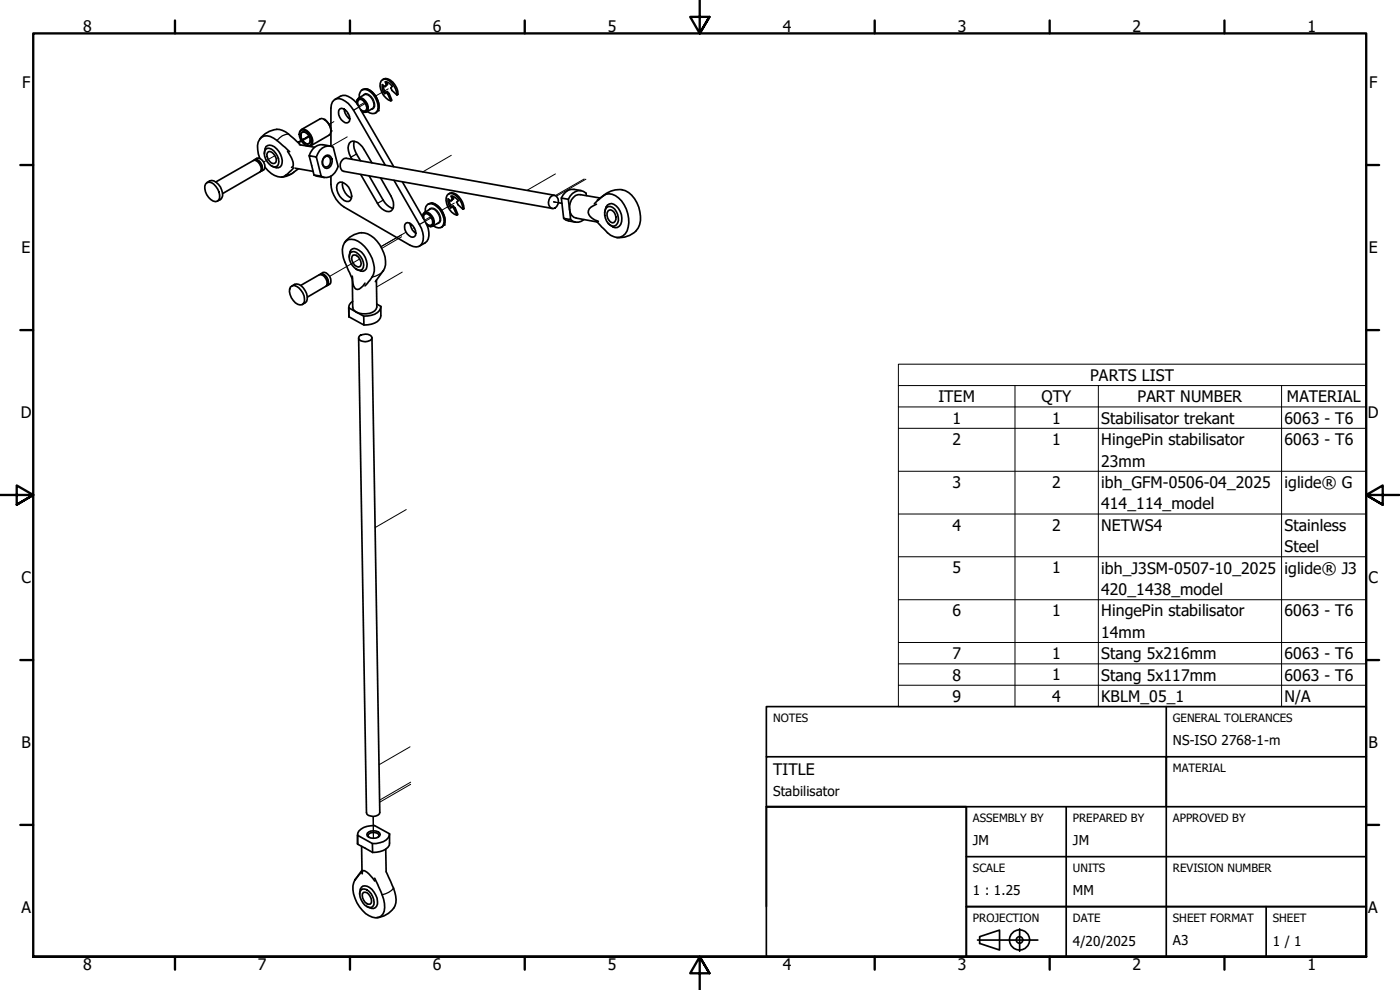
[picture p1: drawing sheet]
<svg xmlns="http://www.w3.org/2000/svg" width="420mm" height="297mm" viewBox="0 0 420 297" stroke-linecap="round" stroke-linejoin="round" font-family="sans-serif">
<!-- layer: Tweak Trail (ISO) -->
<g fill="none" stroke="#000" stroke-width=".3">
<path d="M100.2 36.5l-1.5 .8 .5-.2M104.5 34l-.4 .2M109.5 30.7l-1.9 1.1M109.7 31l-1.9 1.1M116.5 26.7l-3.8 2.1M82.5 46.7l-3.4 1.9M92.7 40.8l-3.3 1.9 3.3-1.9M92.7 40.8l-3.3 1.9M92.8 41.1l-3.1 1.8M104.2 41.1l-4.9 2.8M135.4 46.6l-8.6 5M166.7 52.2l-8.6 4.9"/>
<path d="M175.3 53.7l-8.6 5M175.8 53.8l-8.8 5.1M107.9 77.7l-9 5.2M120.5 71l-5.9 3.5M121.8 69.7l-7.5 4.3 6.2-3.5M124.3 68.3l-.3 .2M129.3 65l-1.9 1.1M129.5 65.3l-1.9 1.1M136.3 60.9l-3.8 2.2M166.1 60.6l2.6 .4M120.7 81.6l-7.7 4.6M121.9 152.9l-9.3 5.4"/>
<path d="M123.1 224.1l-9.4 5.4M123.3 235.3l-9.4 5.4M123.3 234.7l-9.4 5.4M112 245l.1 6.5"/>
</g>
<!-- layer: Visible (ISO) -->
<g fill="none" stroke="#000" stroke-width=".51">
<path d="M89.9 39.6a1.26 1.26 0 0 1 2.2-.4 3.6 3.6 0 0 1 1.4 4.3l-.3 .3h-.8M90.2 39.2a1.63 1.63 0 0 1 2.3 .7 2.76 2.76 0 0 1 .5 3.8 3.2 3.2 0 0 1-3.2-3.4zM90.4 40l.3-.3a2.35 2.35 0 0 1 2.3 3.1l-.3 .3a2.35 2.35 0 0 1-2.3-3.1zM90.5 38.8l5.4-3.1a1.85 1.85 0 0 1 2.3 .9 2.84 2.84 0 0 1 .5 4l-5.4 3.1M91.7 39.7l-.5-.2-.5 .2a2.37 2.37 0 0 0 1.6 3.5l.7-.4 .1-.6M97.3 35.9a4.3 4.3 0 0 1 2 3.4M100.5 29.8a3.7 3.7 0 0 1 5.8 .3l.8 .9 11.1 19M103.3 32.8a3.7 3.7 0 0 0 1.7 2.9l-.1 .6-.3 .4a1.62 1.62 0 0 1-2.2-.8 2.67 2.67 0 0 1-.4-3.2 2.01 2.01 0 0 1 2.6 1.5l.4 1.5M107.1 31.1l.2-1.2a1.3 1.3 0 0 1 1.9 .3 2.67 2.67 0 0 1 .8 3.2l-.9 .2-.6-.3M107.2 30.1l.4-.7a2.73 2.73 0 0 1 2.9 3.3l-.1 .6-.4 .3h-.8M107.3 31.4v-.7l.4-.9a2.39 2.39 0 0 1 2.3 3.1l-.7 .6-1-.6a1.09 1.09 0 0 0 1.6 .2M107.8 29.3a1.81 1.81 0 0 1 .5-2.1 1.81 1.81 0 0 1 2.2-.1 6 6 0 0 1 2.8 6 1.79 1.79 0 0 1-3.1 .4"/>
<path d="M108.1 29.8l-.7 .4v1.2M108.6 27a2.73 2.73 0 0 1 3.7 1.3 4.6 4.6 0 0 1 1 5l-.7 .6M109.3 28.4l-1.7 1M109.7 26.7h.1M109.7 26.7a5.3 5.3 0 0 1 3.8 6.5M111.7 32.6l-1.7 1M114.8 23.9a1.75 1.75 0 0 1 2.4 .2 5.5 5.5 0 0 1 2.2 4.2l-.3 .2M115 25.6l.7 2.3M115.5 26l.5-.4-.5 .4-.8-.6a3.2 3.2 0 0 0 .7 2.7l.9-.6 .5 .6M115.9 27.7l.5 .5M116 24.6l.3 .8-.3 .2-.4-1a2.59 2.59 0 0 1 2.1 1.3l-.4 .5 .3 .7 1.5 1.4M116.4 28.2l.4-.1 .8 2-.3 .2z"/>
<path d="M119.1 28.5a5.2 5.2 0 0 0-3.7-4.8 1.65 1.65 0 0 0-1.4 2.1 5.3 5.3 0 0 0 3.3 4.5M61.7 55.2a1.6 1.6 0 0 1 2.4 0 4.4 4.4 0 0 1 1.6 4.8 1.55 1.55 0 0 1-2.5-.1 4.2 4.2 0 0 1-1.5-4.7zM62.1 54.8a2.18 2.18 0 0 1 3.5 .6 3.3 3.3 0 0 1 .6 4.5l-.9 .4M64.8 54.6l11.2-6.4a1.94 1.94 0 0 1 2.3 1.8l.1 .7-.4 .9-11.2 6.5M76.2 48.1a1.98 1.98 0 0 1 2.5 2.1v.6l-.5 .7M76.4 47.9a1.89 1.89 0 0 1 2-.2 1.89 1.89 0 0 1 1 1.7v1.2l-1 .8M76.5 48.1a2.27 2.27 0 0 1 2.1 2.8l-.3 .3M78 41.8a7 7 0 0 1 5.9-3 11.5 11.5 0 0 1 4.9 3.4l1.4 1.3M79.5 50.2a5.8 5.8 0 0 0 5.6 2.8l1.2-.8 1.8-1.9M79.6 44.6a1.62 1.62 0 0 1 2.8-.5 5.3 5.3 0 0 1 2.1 5.5l-1 .7h-.6M79.6 44.5l-.2 1.6M79.8 44.8a1.71 1.71 0 0 1 2.4 .5 3.8 3.8 0 0 1 1.1 4.5 1.7 1.7 0 0 1-2.4-.5 3.6 3.6 0 0 1-1.1-4.5z"/>
<path d="M80.3 45.8l.3-.3a2.46 2.46 0 0 1 2.2 3.2l-.4 .3a2.39 2.39 0 0 1-2.1-3.2zM81.5 49.7l1.5 .6M86.3 45.4a6.2 6.2 0 0 1 1.6 4.5l-.4 .3M86.9 45.5l-3-2.7a6.1 6.1 0 0 0-4.7-2 3.4 3.4 0 0 0-1.9 4.1l.7 2.6M88.6 50.5l5.4 .9M89.5 50.7a8.5 8.5 0 0 1-5 2.5M89.9 43.4l4.5 .8M92.8 46.7l2.1 .4 1.5 5.8-2.2-.4zM94.2 52.5l3.1 .8M94.9 47.1a3.7 3.7 0 0 1 5.1-2.9l1.5 5.8a3.7 3.7 0 0 1-5.1 2.9M97.2 47.2a1.42 1.42 0 0 1 1.8-.5 1.42 1.42 0 0 1 .7 1.8 1.8 1.8 0 0 1-2.2 1.9 2.23 2.23 0 0 1-.3-3.2zM97.6 47l.5-.2a1.67 1.67 0 0 1 1.1 1.9 1.67 1.67 0 0 1-1.6 1.4 1.87 1.87 0 0 1 0-3.1z"/>
<path d="M99.1 43.8a4.4 4.4 0 0 0-6.3 2.9M99.3 52.9a9.4 9.4 0 0 0 4 9.3l19.8 11.4a2.36 2.36 0 0 0 2.4 .4 2.36 2.36 0 0 0 1.5-2 7.1 7.1 0 0 0-1.1-4.6l-7.7-13.3M99.3 43.9v-11.5a2.47 2.47 0 0 1 1.4-2.6 2.47 2.47 0 0 1 2.9 .5l.9 .7 1.6 2.1 9.5 16.5M101.5 55a1.8 1.8 0 0 1 2.5 .5 4 4 0 0 1 1.1 4.7 1.84 1.84 0 0 1-2.5-.6 3.8 3.8 0 0 1-1.1-4.6zM102.8 54.7a4.7 4.7 0 0 0 2.7 4.7M105.7 47.8a5 5 0 0 1-.9-4.8 1.71 1.71 0 0 1 2.5-.3l1.4 1.3 2.9 4.9M106.3 42.4a4.8 4.8 0 0 0 .7 3.8l1.2 2M108.3 52.4l5 8.6a3.7 3.7 0 0 0 4 2.4 3.6 3.6 0 0 0 0-4.7l-3.1-5.3M110.8 52.8l4.2 7.3a5.1 5.1 0 0 0 2.9 2.4M120.8 54.6l6.8 11.8a5.8 5.8 0 0 1 .5 6l-2.2 1.4M134.6 58.2a2.1 2.1 0 0 1 3.1 .8 5.6 5.6 0 0 1 1.6 3.6l-.4 .2M134.8 59.9l.7 2.3"/>
<path d="M135.8 58.9l.3 .8-.3 .2-.4-1a2.81 2.81 0 0 1 2.1 1.3l-.5 .5 .4 .7 1.5 1.4M165.1 59.2a1.4 1.4 0 0 1 1.8-.4 1.4 1.4 0 0 1 .7 1.7 1.56 1.56 0 0 1-.7 1.8 1.56 1.56 0 0 1-1.9-.3 2.43 2.43 0 0 1 .1-2.8zM166.4 58.6l-62.5-11.1a2.1 2.1 0 0 0-1.8 1.7 2.1 2.1 0 0 0 1.1 2.2l62.5 11.1M168.5 59.4l2.1 .4 .7 6.1-2.1-.4zM174.4 57.2a4.2 4.2 0 0 0-5.4 1.2l-.5 1M176 58.7l-.1-.7a3.1 3.1 0 0 0-4.8 .8l-.5 1M180.1 59.4l-5.9-1a3.5 3.5 0 0 0-3.3 4.5 2.58 2.58 0 0 0 2.1 2.6l6.2 1.1M186.7 56.9a8.2 8.2 0 0 1 5.5 8 5.5 5.5 0 0 1-1.3 4.4M186.7 56.9a7.2 7.2 0 0 0-5.2 1.5l-2.2 1.7M105 75.6a1.54 1.54 0 0 1 1.2-1.1 1.54 1.54 0 0 1 1.6 .6 5.1 5.1 0 0 1 2.1 5.6l-.9 .7-.7-.1M105.1 75.5l-.3 1.6M105.2 75.8a1.7 1.7 0 0 1 2.4 .4 3.8 3.8 0 0 1 1.2 4.6 1.7 1.7 0 0 1-2.4-.5 3.7 3.7 0 0 1-1.2-4.5z"/>
<path d="M105.9 76.6a2.34 2.34 0 0 1 2.1 3.4 2.27 2.27 0 0 1-2.3-3.1zM108.5 69.8a8 8 0 0 1 6.7 6.1 5.6 5.6 0 0 1-.1 5.4l-2.5 3.2M108.5 69.8a7.2 7.2 0 0 0-5.1 3M123.1 67a4.1 4.1 0 0 0 1.7 3l-.1 .6-.3 .4a1.62 1.62 0 0 1-2.2-.8 2.67 2.67 0 0 1-.4-3.2 2.01 2.01 0 0 1 2.6 1.5l.4 1.5M126.9 65.1l.2-1a2.21 2.21 0 0 1 2.8 2l.1 1.3-.3 .4-1 .1-.6-.4M127 64.4l.4-.7a2.73 2.73 0 0 1 2.9 3.3l-.6 .9h-.7M127.6 63.6a1.91 1.91 0 0 1 1-2.4 1.91 1.91 0 0 1 2.5 .8 5.5 5.5 0 0 1 2 5.4 1.5 1.5 0 0 1-2.3 .8l-.8-.5M127.8 64.1l-.6 .4-.1 1.1 .1-1.2 .4-.3a2.46 2.46 0 0 1 2.2 3.2l-.8 .4-1-.5M128 67.1l1 .6 .7-.3M128.5 61.3a2.73 2.73 0 0 1 3.6 1.3 4.6 4.6 0 0 1 1.1 5l-.7 .6M129.1 62.7l-1.7 1M129.5 60.9a5.3 5.3 0 0 1 3.8 6.6"/>
<path d="M131.5 66.9l-1.6 1M135.3 60.3l.5-.4-.5 .4-.8-.6a3.5 3.5 0 0 0 .8 2.7l.7-.6 .6 .5M135.7 62l.5 .5M136.2 62.5l.4-.2 .8 2.1-.3 .2zM138.9 62.8a5.2 5.2 0 0 0-3.7-4.8 1.65 1.65 0 0 0-1.3 2.1 5.3 5.3 0 0 0 3.2 4.5M169.2 65.5l.6 .5 2.9 .7M171.3 65.9a2.9 2.9 0 0 0 4 0M178.4 61.1l1.3-1.2a3.7 3.7 0 0 1 6-.5 9.5 9.5 0 0 1 2.5 9.9 3.2 3.2 0 0 1-4.9 1.3l-4.4-4.3M179 61.3a3.1 3.1 0 0 0-2.5 2.5 3.7 3.7 0 0 0 3.1 2.6M181.9 62.2a1.81 1.81 0 0 1 3.1-.4 4.7 4.7 0 0 1 .9 6.1l-.6 .3-1.4-.1M182 62l-.5 1.8M182.1 62.3a1.9 1.9 0 0 1 2.9 1.2 3.7 3.7 0 0 1 0 4 1.61 1.61 0 0 1-2.4-.4 4 4 0 0 1-.5-4.8z"/>
<path d="M182.4 63.4l.4-.4a2.2 2.2 0 0 1 1.8 3.4l-.4 .4a2.28 2.28 0 0 1-1.8-3.4zM182.6 67l1.5 1.1M190.9 69.3a7.2 7.2 0 0 1-5.8 1.9M87.2 86.1a1.65 1.65 0 0 1 2.5 .2 4 4 0 0 1 1.4 4.7 1.63 1.63 0 0 1-2.5-.1 4.3 4.3 0 0 1-1.4-4.8zM87.6 85.8a2.15 2.15 0 0 1 3.4 .5 4.2 4.2 0 0 1 1 4.2l-1.3 .9M90.2 85.6l5.6-3.1a2.28 2.28 0 0 1 2.4 2.5l-.1 .6-.3 .3-5.5 3.2M96 82.3a2.16 2.16 0 0 1 2.6 2.8l-.6 .7M96.2 82.2l.7-.4a2.32 2.32 0 0 1 2 3.5l-.7 .4M96.3 82.3a2.13 2.13 0 0 1 1.8 3.2M104.6 92.3l.1 2.7v-2.6M104.7 92.4l4.5 2.5v2.6l-4.5-2.5M105.7 82.9a5.3 5.3 0 0 0 1.1 3.8 1.84 1.84 0 0 0 2.2-.9l.5-.9"/>
<path d="M105.7 83.3l.2 8.9a3.2 3.2 0 0 0 4 2 3.2 3.2 0 0 0 3.2-2.1l-.1-8M105.7 83.6l-1.8-4a7.4 7.4 0 0 1-.6-6.7 2.7 2.7 0 0 1 4.1-.5 10.7 10.7 0 0 1 4.9 8.9 10 10 0 0 1-2.8 4.5M105.9 90.4a2.02 2.02 0 0 0-1.2 2M106.9 80.7l1.5 .6M113.1 91.2l1.2 .7a3.6 3.6 0 0 1-3.9 2.9l-1.2 .1M114.3 92.1v2.6a3.7 3.7 0 0 1-3.9 2.8h-1.2M107.8 101a2.86 2.86 0 0 1 3.7 0l.1 .4a2.51 2.51 0 0 1-3.8 .4zM111.6 101.3l2.4 142.5a2.42 2.42 0 0 1-3.9 .5l-2.5-142.9M107.3 250.6a3.6 3.6 0 0 1 4-2.8l1.1-.1 4.5 2.5a3 3 0 0 1-2.9 2.6l-2.2 .3M107.3 250.6l4.5 2.5v2.7l-4.5-2.5zM107.3 250.5v2.8M108.5 253.9l.1 8.1"/>
<path d="M110.2 250a2.88 2.88 0 0 1 3.7-.1l.2 .5a2.45 2.45 0 0 1-3.9 .5zM110.8 251.3l-.4-.7a2.18 2.18 0 0 1 3.3-.1l-.3 .8M115.8 254.7l.1 6.8 .4 .9a28 28 0 0 1 2.6 7.5 5.6 5.6 0 0 1-4.3 5.1l-1.5 .3M116.9 250.3v2.7a2.92 2.92 0 0 1-2.9 2.5l-2.2 .3M106.6 263.9h-.1M108.1 266.8a1.58 1.58 0 0 1 1.3-1.1 1.58 1.58 0 0 1 1.5 .6 5.3 5.3 0 0 1 2.1 5.6l-.9 .7-.7-.1M108.2 266.7l-.2 1.6M108.3 267.1a1.76 1.76 0 0 1 2.4 .3 3.9 3.9 0 0 1 1.2 4.6 2 2 0 0 1-3-1.1 3.6 3.6 0 0 1-.6-3.8zM108.6 261.4l-2 2.6M108.6 261.1l-2 2.9M108.7 262.2l.1-.8 .2-.2 .7 .2 1 .8 1.8 2.1M109.1 267.8a2.41 2.41 0 0 1 2.3 3.1l-.3 .4a2.37 2.37 0 0 1-2-3.5z"/>
<path d="M110 271.9l1.5 .6M112.5 263.5l.3 .8a21.5 21.5 0 0 1 2.6 8 2.84 2.84 0 0 1-1.4 2.8 2.84 2.84 0 0 1-3.3-.3 9.8 9.8 0 0 1-4.5-10l.4-.8"/>
</g>
<!-- layer: Visible Narrow (ISO) -->
<g fill="none" stroke="#000" stroke-width=".38">
<path d="M107.8 32.1l-1.7 1M109 28.7l.3-.5a2.1 2.1 0 0 1 2.7 1.5 2.32 2.32 0 0 1-.2 3.1h-.5M109.3 28.4a2.91 2.91 0 0 1 2.7 3.8l-.3 .4M86.6 40.2a4.8 4.8 0 0 0-3.5 1.9M88.1 51.7l-.7 .5-1.6 .4M107 46.2l-1.7 1M181.5 58.4l-.4 .3M115 60.1l-1.7 .9M127.6 66.4l-1.7 1M128.7 63a1.24 1.24 0 0 1 2-.2 3.4 3.4 0 0 1 1.3 3.9l-.9 .4M129.1 62.7a2.83 2.83 0 0 1 2.9 3.3l-.5 .9M115 81.3a5.6 5.6 0 0 1-3.4 1.9"/>
<path d="M106.6 264h.1M118.1 266.5a5.7 5.7 0 0 1-3.4 2"/>
</g>
<!-- layer: Visible (ISO) -->
<g fill="#000">
<circle cx="97.3" cy="35.9" r=".25"/>
<circle cx="99.3" cy="39.3" r=".25"/>
<circle cx="113.5" cy="33.2" r=".25"/>
<circle cx="76.5" cy="48.1" r=".25"/>
<circle cx="78.3" cy="51.2" r=".25"/>
<circle cx="129.5" cy="60.9" r=".25"/>
<circle cx="133.3" cy="67.5" r=".25"/>
<circle cx="96.3" cy="82.3" r=".25"/>
<circle cx="98.1" cy="85.5" r=".25"/>
</g>
<!-- layer: Symbol (ISO) -->
<g fill="none" stroke="#000" stroke-width=".3">
<path d="M269.6 115.7v-6.4h140.4v6.4M269.6 115.7h140.4v6.4M269.6 115.7v96.3h140.4v-89.9M304.6 115.7v96.3M329.6 115.7v96.3M384.6 115.7v96.3M269.6 122.1h140.4M269.6 128.5h140.4M269.6 141.4h140.4M269.6 154.2h140.4M269.6 167.1h140.4M269.6 179.9h140.4"/>
<path d="M269.6 192.8h140.4M269.6 199.2h140.4M269.6 205.6h140.4"/>
</g>
<!-- layer: Border (ISO) -->
<g fill="none" stroke="#000" stroke-width=".7">
<path d="M52.5 6.1v3.9M105 6.1v3.9M157.5 6.1v3.9M210 0v10l-2.9-4.9h5.8l-2.9 4.9 2.9-4.9M262.5 6.1v3.9M315 6.1v3.9M367.5 6.1v3.9M6.1 49.5h3.9M410 49.5h3.9M6.1 99h3.9M410 99h3.9M0 148.5h10l-5-2.8v5.7l5-2.9-5 2.9"/>
<path d="M420 148.5h-10l5-2.8v5.7l-5-2.9 5 2.9M6.1 198h3.9M410 198h3.9M6.1 247.5h3.9M410 247.5h3.9M10 287.1v-277.1h400v277.1h-400h400M52.5 287.1v3.8M105 287.1v3.8M157.5 287.1v3.8M212.9 292l-2.9-4.9 2.9 4.9h-5.8l2.9-4.9v9.9M262.5 287.1v3.8M315 287.1v3.8"/>
<path d="M367.5 287.1v3.8"/>
</g>
<!-- layer: Title (ISO) -->
<g fill="none" stroke="#000" stroke-width=".51">
<path d="M350 212v15.1M230 227.1v-15.1h180v15.1M230 227.1h120v14.9h-120zM350 227.1h60v14.9h-60zM230 242h60v45.1h-60zM290 257h120M320 242v45.1M350 242v45.1M410 242v30h-120v-30h-60v30M290 272h120v15.1h-120zM306 278.7v6.7M380 272v15.1"/>
<path d="M293.4 282.1h18.1M294 281l6-1.9v5.9l-6-1.9z"/>
<circle cx="306" cy="282" r="3"/>
<circle cx="306" cy="282" r=".98"/>
</g>
<g font-size="4.8">
<text x="25" y="9.6">8</text>
<text x="77.4" y="9.6">7</text>
<text x="129.9" y="9.6">6</text>
<text x="182.4" y="9.6">5</text>
<text x="234.9" y="9.6">4</text>
<text x="287.5" y="9.6">3</text>
<text x="339.9" y="9.6">2</text>
<text x="392.4" y="9.6">1</text>
<text x="6.6" y="26.5">F</text>
<text x="410.9" y="26.5">F</text>
<text x="6.5" y="76.1">E</text>
<text x="410.8" y="76.1">E</text>
<text x="327.2" y="114.3">PARTS LIST</text>
<text x="6.2" y="125.5">D</text>
<text x="281.6" y="120.6">ITEM</text>
<text x="312.5" y="120.7">QTY</text>
<text x="341.4" y="120.6">PART NUMBER</text>
<text x="386.2" y="120.6">MATERIAL</text>
<text x="410.5" y="125.5">D</text>
<text x="285.8" y="127.1">1</text>
<text x="315.8" y="127.1">1</text>
<text x="330.5" y="127.2">Stabilisator trekant</text>
<text x="385.5" y="127.1">6063 - T6</text>
<text x="285.8" y="133.5">2</text>
<text x="315.8" y="133.5">1</text>
<text x="330.5" y="133.6">HingePin stabilisator</text>
<text x="385.5" y="133.5">6063 - T6</text>
<text x="330.5" y="140">23mm</text>
<text x="285.8" y="146.4">3</text>
<text x="315.8" y="146.4">2</text>
<text x="330.5" y="146.4">ibh_GFM-0506-04_2025</text>
<text x="385.5" y="146.4">iglide® G</text>
<text x="330.5" y="152.8">414_114_model</text>
<text x="285.8" y="159.2">4</text>
<text x="315.8" y="159.2">2</text>
<text x="330.5" y="159.2">NETWS4</text>
<text x="385.5" y="159.2">Stainless</text>
<text x="385.5" y="165.7">Steel</text>
<text x="285.8" y="172">5</text>
<text x="315.8" y="172.1">1</text>
<text x="330.5" y="172.1">ibh_J3SM-0507-10_2025</text>
<text x="385.5" y="172.1">iglide® J3</text>
<text x="6.4" y="175.1">C</text>
<text x="330.5" y="178.5">420_1438_model</text>
<text x="410.7" y="175.1">C</text>
<text x="285.8" y="184.9">6</text>
<text x="315.8" y="184.9">1</text>
<text x="330.5" y="185">HingePin stabilisator</text>
<text x="385.5" y="184.9">6063 - T6</text>
<text x="330.5" y="191.4">14mm</text>
<text x="285.8" y="197.7">7</text>
<text x="315.8" y="197.7">1</text>
<text x="330.5" y="197.8">Stang 5x216mm</text>
<text x="385.5" y="197.8">6063 - T6</text>
<text x="285.8" y="204.2">8</text>
<text x="315.8" y="204.1">1</text>
<text x="330.5" y="204.2">Stang 5x117mm</text>
<text x="385.5" y="204.2">6063 - T6</text>
<text x="285.8" y="210.6">9</text>
<text x="315.8" y="210.6">4</text>
<text x="330.5" y="210.6">KBLM_05_1</text>
<text x="385.5" y="210.7">N/A</text>
<text x="6.4" y="224.5">B</text>
<text x="410.7" y="224.5">B</text>
<text x="232" y="232.5">TITLE</text>
<text x="6.4" y="274.1">A</text>
<text x="410.7" y="274.1">A</text>
<text x="25" y="290.9">8</text>
<text x="77.4" y="290.9">7</text>
<text x="129.9" y="290.9">6</text>
<text x="182.4" y="290.9">5</text>
<text x="234.9" y="290.9">4</text>
<text x="287.5" y="290.9">3</text>
<text x="339.9" y="290.9">2</text>
<text x="392.4" y="290.9">1</text>
</g>
<g font-size="4.1">
<text x="352" y="223.6">NS-ISO 2768-1-m</text>
<text x="232" y="238.7">Stabilisator</text>
<text x="292" y="253.5">JM</text>
<text x="322" y="253.5">JM</text>
<text x="292" y="268.6">1 : 1.25</text>
<text x="322" y="268.5">MM</text>
<text x="322" y="283.7">4/20/2025</text>
<text x="352" y="283.6">A3</text>
<text x="382" y="283.7">1 / 1</text>
</g>
<g font-size="3.4">
<text x="232" y="216.6">NOTES</text>
<text x="352" y="216.6">GENERAL TOLERANCES</text>
<text x="352" y="231.6">MATERIAL</text>
<text x="292" y="246.6">ASSEMBLY BY</text>
<text x="322" y="246.6">PREPARED BY</text>
<text x="352" y="246.6">APPROVED BY</text>
<text x="292" y="261.6">SCALE</text>
<text x="322" y="261.6">UNITS</text>
<text x="352" y="261.6">REVISION NUMBER</text>
<text x="292" y="276.6">PROJECTION</text>
<text x="322" y="276.5">DATE</text>
<text x="352" y="276.6">SHEET FORMAT</text>
<text x="382" y="276.6">SHEET</text>
</g>
</svg>
